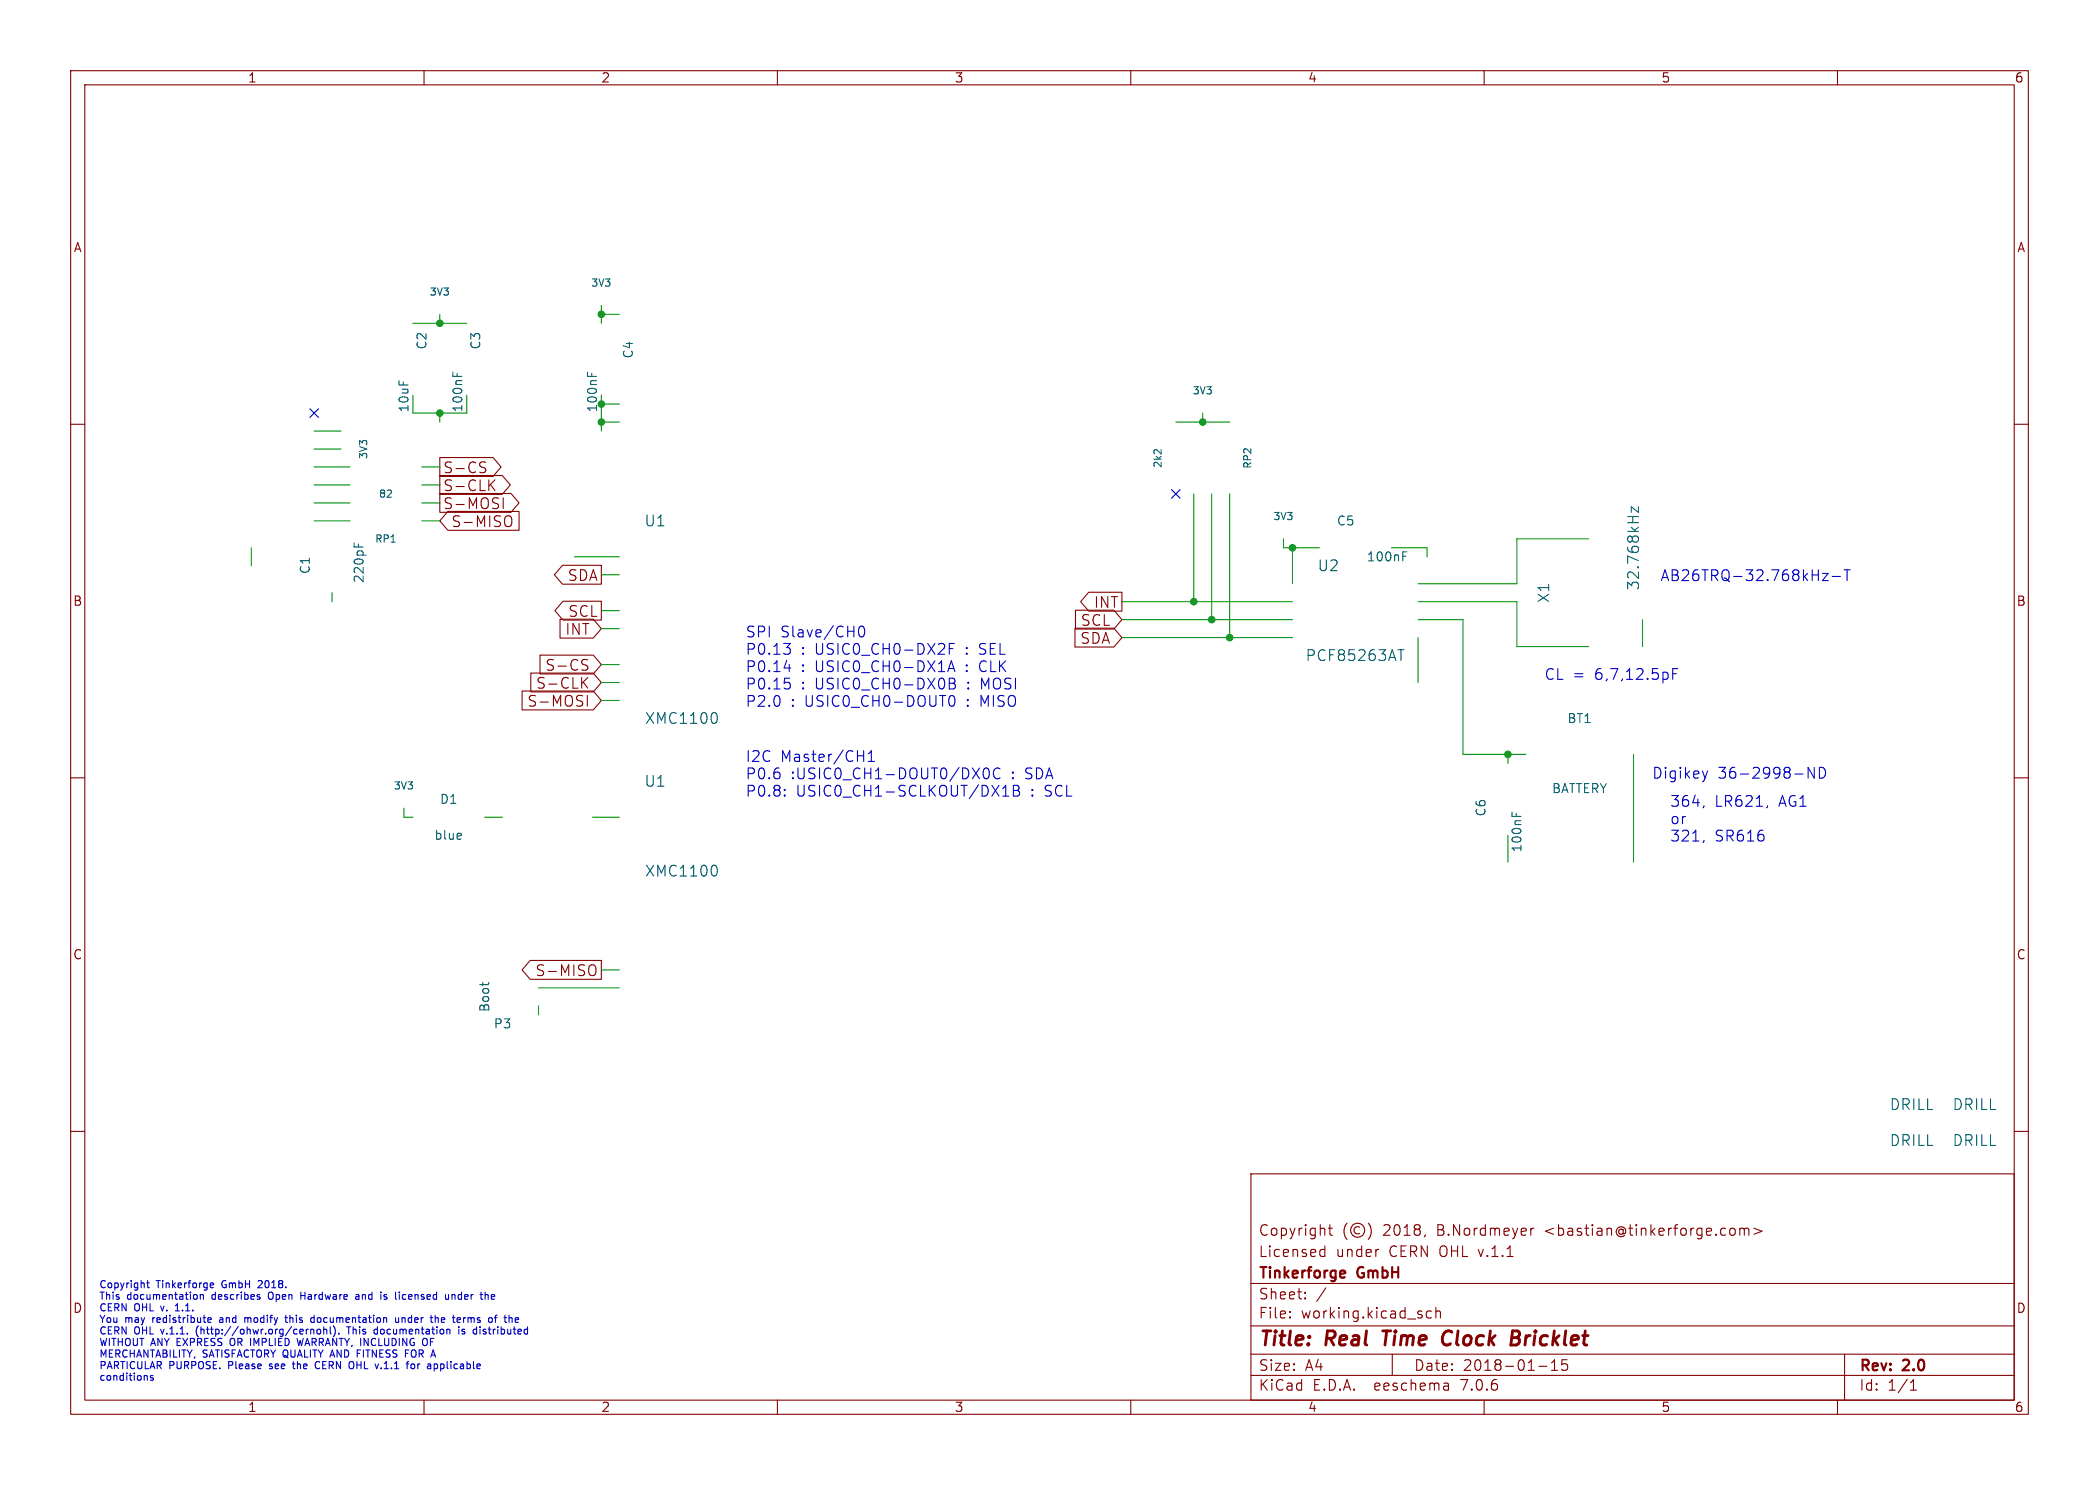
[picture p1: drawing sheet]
<svg xmlns="http://www.w3.org/2000/svg" width="297mm" height="210mm" viewBox="0 0 297 210" stroke-linecap="round" stroke-linejoin="round" font-family="sans-serif">
<g fill="none" stroke="#840000" stroke-width=".15">
<path d="M10 10h277v190h-277zM12 12h273v186h-273zM60 10v2M110 10v2M160 10v2M210 10v2M260 10v2M10 60h2M285 60h2M62.2 64.7h7.6l1.1 1.3-1.1 1.4h-7.6zM62.2 67.2h8.9l1.1 1.4-1.1 1.3h-8.9zM62.2 69.8h10.1l1.1 1.3-1.1 1.4h-10.1z"/>
<path d="M63.4 72.3h10v2.7h-10l-1.2-1.3zM68.2 66a.56 .56 0 0 1 .5 .4l-.1 .4h-.5M68.2 65.3l.5 .1M69.4 68.5l.6 .9M70 67.9l-.8 .8M71.2 70.4v1.5M71.8 72.9a.51 .51 0 0 1 .6 .5v.6a.51 .51 0 0 1-.6 .5M79.6 79.9h5.5v2.7h-5.5l-1.2-1.3zM73.9 97.7h10l1.2 1.4-1.2 1.3h-10zM75.1 95.2h8.8l1.2 1.3-1.2 1.4h-8.8zM76.4 92.6h7.5l1.2 1.4-1.2 1.3h-7.5zM79.2 87.6h4.7l1.2 1.3-1.2 1.3h-4.7z"/>
<path d="M79.7 85h5.4v2.7h-5.4l-1.2-1.3zM82.5 96.5l.7 .8M82.6 94a.56 .56 0 0 1 .6 .4l-.2 .3-.5 .1M82.6 93.3h.6M83.1 98.3v1.6M83.2 95.8l-.9 .9M152.1 88.8h5.5l1.1 1.4-1.1 1.3h-5.5zM152.2 86.3h5.4l1.1 1.3-1.1 1.4h-5.4zM154 83.8h4.7v2.6h-4.7l-1.1-1.3zM10 110h2M285 110h2M75 135.8h10.1v2.7h-10.1l-1.1-1.3z"/>
<path d="M83.7 136.4a.51 .51 0 0 1 .6 .5v.6a.51 .51 0 0 1-.6 .5M10 160h2M285 160h2M177 166h108v32h-108zM186.9 177.6l.1 .1 .5-.1M186.9 176.8l.1-.1 .5 .1M187.5 176.2v1.5M188 173.7h.5M188.2 173.2v1.3v.1l.3 .1M190.6 173a1.72 1.72 0 0 0 0 2.3M192.4 173.6a.52 .52 0 0 0-.8 .4 .52 .52 0 0 0 .8 .4M193.6 173a1.72 1.72 0 0 1 0 2.3"/>
<path d="M195 176.7h.1M201.7 174.6l-.2 .3M216.6 173.7v1M217 173.7l-.3 .1-.1 .2M245 173.7a.41 .41 0 0 1 .5 .3v.4a.41 .41 0 0 1-.5 .3M246.2 173.8a.37 .37 0 0 1 .6 .1M246.2 173.7v1M246.8 173.9l.2-.2 .4 .1 .1 .9M246.8 173.9v.8M248.2 173.7l1.1 .4-1.1 .5M60 198v2M110 198v2"/>
<path d="M160 198v2M177 194.5h108M177 191.5h108M177 187.5h108M177 181.5h108M182.5 186.3h.1l-.1 .1M182.5 186.3v.1M182.5 185.5v.1M182.5 185.5h.1l-.1 .1M184.7 183.6v.1M184.7 183.6h-.1l.1 .1M184.7 182.8v.1"/>
<path d="M184.7 182.8h-.1l.1 .1M187.6 182.1l-1.3 2M197 191.5v3M202.5 185.5l-.4-.1-.3 .3v.4l.2 .2 .1 .1 .4-.1M203.2 185.5a.37 .37 0 0 1 .6 .1v.8M203.2 184.9v1.5M204.9 195.7l.1 .9M205 196.5l-.2 .1M205 196h-.2M210 198v2M217.7 193.2h1.2M219.5 193.8h.9"/>
<path d="M219.5 192.7l.5-.4v1.5M221.7 192.3h-.7v.7l.2-.1h.5l.1 .3-.1 .5-.2 .1h-.3l-.2-.1M260 198v2M261 191.5v6.5M270.3 196.6h.9M270.3 195.5l.4-.4v1.5"/>
<circle cx="192.1" cy="174" r="1"/>
</g>
<path d="M195.6 188.2h1.2M196.2 188.2l-.2 2M204.1 189.7a.63 .63 0 0 0 1 .4M205.1 188.2a.88 .88 0 0 0-1 .9M214 188.2h.7a.49 .49 0 0 1 .3 .5 .49 .49 0 0 1-.4 .5l.2 .1a.58 .58 0 0 1-.3 .9" fill="none" stroke="#840000" stroke-width=".4"/>
<path d="M190.1 179.7l.2 .1v.2l-.7 .2M190.3 180.6l-.2 .1" fill="none" stroke="#840000" stroke-width=".3"/>
<g fill="none" stroke="#0000c2" stroke-width=".15">
<path d="M111 94.5h.9M111 95.9h.8M111.5 91.6l.3 .3v.3l-.3 .3M111.5 96.5l.3 .3v.3l-.3 .3M111.7 94v1M111.8 91l-.5 .6M121.6 88.7a.36 .36 0 0 1 .4-.2 .36 .36 0 0 1 .3 .3 .79 .79 0 0 1-.5 1.3 .93 .93 0 0 1-.2-1.4zM134.1 95l.5-1.5 .5 1.5M134.2 94.5h.8M134.3 91.7h.5M134.3 95.9l.7 .1a.36 .36 0 0 1 .1 .4 .36 .36 0 0 1-.3 .2 .41 .41 0 0 1 .4 .4 .41 .41 0 0 1-.3 .4h-.6zM134.3 96.6h.5"/>
<path d="M134.4 98.5a.36 .36 0 0 1 .4-.1 .36 .36 0 0 1 .2 .3 .79 .79 0 0 1-.4 1.2 .93 .93 0 0 1-.2-1.4zM135 91h-.7v1.5M236.7 95.3h.5M237.4 94.6h-.7v1.5M257.9 81.1h.8l-.8 1h.8M259.3 81.5h1.1M260.9 80.6h.9M261.4 80.6v1.5M111 112.4l.1 .1-.1 .1M111 112.4v.1v.1M111 111.6v.2M111 112.4v.2"/>
<path d="M111 111.6l.1 .1-.1 .1M111 111.6v.1v.1M121.3 106.9h.9M122.2 106.2v1.5M122.9 107.7h.8M122.9 106.6l.4-.4v1.5M139.3 108.8a.36 .36 0 0 1 .3-.2 .36 .36 0 0 1 .3 .3 .79 .79 0 0 1-.4 1.2 .93 .93 0 0 1-.2-1.3zM141.5 108.8a.61 .61 0 0 0-.8-.1 .61 .61 0 0 0-.1 .8 .57 .57 0 0 0 .3 .6 .57 .57 0 0 0 .6-.1M141.9 112.6h.8M141.9 111.5l.4-.4v1.5M143.4 111.1v1.5h.6a.41 .41 0 0 0 .3-.4 .41 .41 0 0 0-.4-.4M143.4 111.8h.5"/>
<path d="M143.9 111.1h.1a.36 .36 0 0 1 .2 .4 .36 .36 0 0 1-.3 .3M241.1 114l-.1 .2M241.1 118.9l-.1 .3M241.6 109l-.3 1M250.1 114l-.1 .2M256.7 108.5v1.5l-.9-1.5v1.5M257.4 108.5a.8 .8 0 0 1 .9 .5 .8 .8 0 0 1-.3 1h-.6zM20.7 194.5l.1 .2v.5M20.7 181.4h.4M20.9 181.1v.9l.2 .1M21.7 194.6l-.3-.1-.1 .2v.1l.4 .1v.2h-.4M24.8 185.4h.6"/>
<path d="M25 184.5l-.2 .2M27.6 183.1h.2l.1 .2v.4h-.3M27.8 187.9v.7M28.3 183.2l.2-.1h.2l.1 .6M28.3 183.1v.6M29.4 186.7l.5-.1-.1-.2-.2-.1-.2 .2 .1 .5h.3M29.7 181.6l.2-.2h.2l.1 .2v.1l-.5 .1M29.7 182l.2 .1h.3M31.1 186.7v.3M32.6 189.4v.7M34.6 186.3v.7M34.9 186.3l-.3 .1"/>
<path d="M36.6 181.1l-.1 .1M36.7 183.4l.1 .2-.1 .1M36.7 183.1h.1M37.1 181.5l-.6 .6h.6M38 182.9v.7M38.1 193.5l.1 .1M38.2 192.9v.3M40.3 186.3h.4M40.4 186v.9l.3 .1M41.4 192.9h.3M41.5 192.5v.9l.2 .2M42 189.3l.3 1 .2-.7 .2 .7"/>
<path d="M42.6 182.7v1M42.6 183.2h.5M44 186.8l.2 .2h.3M44 188v.7M44 188.1l.1-.1h.3v.7M44.5 186.4l-.3-.1-.2 .2M44.5 186v1M44.8 192.6a.5 .5 0 0 0-.2 .6 .5 .5 0 0 0 .6 .3M44.9 188h.3l.2 .2v.3l-.2 .2-.3-.1-.1-.1zM45.8 188.1l.2-.1h.2v.7M45.8 187.6v1.1M46.7 187.6v.9l.2 .2"/>
<path d="M47.2 187.5a1.19 1.19 0 0 1 0 1.5M47.9 188.6v.1M49.3 187.6v1.1M49.9 192.6a.72 .72 0 0 1 0 .9M50.4 183.1h.3l.1 .6M50.5 191.4h.4M50.8 183.3l-.3 .1-.2 .1 .2 .2h.3M53 188.6l.1 .1 .3-.1M53.4 188h-.3l-.1 .1M53.4 187.6v1.1M54.3 183.7h.4M54.7 183.1h-.2l-.2 .1 .1 .2 .3 .1"/>
<path d="M56 186.3v.7h.3l.1-.1M56.4 186.3v.7M56.5 182.7v.1M56.9 186.3v.7M57 183.1l-.1 .2 .1 .4M57 186.3l-.1 .1M57.4 191.4h.3M58.2 192.9h.3l.2 .2v.3l-.2 .2-.3-.1-.1-.1zM60.3 189.3a.72 .72 0 0 1 0 .9M61.4 192.9h.3l.2 .2-.1 .4h-.4M61.6 186.4l.1-.1 .3 .1v.6M61.6 186v1"/>
<path d="M63 183.1l.1 .6h.2h.2M63.5 183.1v.6M63.5 188l.2 .1v.6M64 183.1v.6M64.3 183.1h-.2l-.1 .1M64.9 187.6v.1M64.9 188v.7M65 186.3l.2 .3-.5 .1M65.1 187h-.1M65.4 188.6h.3M65.6 186.3v.7M65.6 186.4v.1"/>
<path d="M65.7 188h-.2l-.1 .1v.2l.3 .1M67.9 187.6v.1M67.9 188v.7M68.8 183.1l.3 .1v.5M69.6 183.1v.6M70 186.3h.3M70 183.3l-.5 .1M70.3 186l-.2 .1v.9M72.9 187h.4M72.9 186.4l.3-.1 .2 .3-.5 .1"/>
</g>
<g fill="none" stroke="#009600" stroke-width=".15">
<path d="M58.4 45.7h7.6M58.4 58.4h7.6M62.2 44.5v1.2M62.2 58.4v1.3M85.1 43.2v2.5M85.1 59.7h2.5M85.1 44.5h2.5M87.6 57.2h-2.5v3.8M166.4 59.7h7.6M170.2 58.4v1.3M35.6 77.5v2.5M44.4 68.6h5.1"/>
<path d="M44.4 71.1h5.1M44.4 66h5.1M44.4 63.5h3.9M44.4 61h3.9M44.4 73.7h5.1M59.7 68.6h2.5M59.7 71.1h2.5M59.7 66h2.5M59.7 73.7h2.5M81.3 78.7h6.3M168.9 69.9v15.2M171.4 69.9v17.7"/>
<path d="M174 69.9v20.3M181.6 76.2v1.3h5.1M182.9 77.5v5.1M196.8 77.5h5.1v1.2M224.8 76.2h-10.2v6.4h-13.9M47 83.8v1.3M85.1 88.9h2.5M85.1 81.3h2.5M85.1 86.4h2.5M85.1 94h2.5M85.1 96.5h2.5M85.1 99.1h2.5"/>
<path d="M158.7 87.6h24.2M158.7 85.1h24.2M158.7 90.2h24.2M200.7 85.1h13.9v6.3h10.2M200.7 87.6h6.3v19.1h8.9M200.7 90.2v6.3M232.4 87.6v3.8M57.1 114.3v1.3h1.3M68.6 115.6h2.5M83.8 115.6h3.8M213.4 106.7v1.3M213.4 118.1v3.8"/>
<path d="M231.1 106.7v15.2M76.2 139.7h11.4M85.1 137.2h2.5M76.2 142.2v1.3"/>
</g>
<path d="M43.8 57.8l1.3 1.2M45.1 57.8l-1.3 1.2M165.8 69.2l1.2 1.3M167 69.2l-1.2 1.3" fill="none" stroke="#000084" stroke-width=".15"/>
<g fill="none" stroke="#006464" stroke-width=".15">
<path d="M64.1 52.6v.6M64.7 52.8v.4M83.1 52.6v.6M83.7 52.8v.4M50.1 76.8v.6M50.7 76.9v.5M198.5 78.7h.4M198.5 78h.6M231.8 71.7v.8l-1-.8v.8M197.8 91.9h.9M198.2 91.9v1.5M65.2 117.9l.1 .2-.6 .2"/>
<path d="M101.3 100.8a1.14 1.14 0 0 1 0 1.4M213.9 114.9v.6M214.5 115v.5M68.3 138.9v.5M69.2 138.9v.2M101.3 122.4a1.14 1.14 0 0 1 0 1.4"/>
</g>
<g fill="#009600" stroke="#009600" stroke-width=".15">
<circle cx="213.4" cy="106.7" r=".46"/>
<circle cx="85.1" cy="59.7" r=".46"/>
<circle cx="62.2" cy="45.7" r=".46"/>
<circle cx="62.2" cy="58.4" r=".46"/>
<circle cx="85.1" cy="57.2" r=".46"/>
<circle cx="85.1" cy="44.5" r=".46"/>
<circle cx="174" cy="90.2" r=".46"/>
<circle cx="168.9" cy="85.1" r=".46"/>
<circle cx="171.4" cy="87.6" r=".46"/>
<circle cx="170.2" cy="59.7" r=".46"/>
<circle cx="182.9" cy="77.5" r=".46"/>
</g>
<g font-size="2.8" fill="#840000">
<text x="178" y="190.9">Title:</text>
<text x="187.7" y="190.9">Real</text>
<text x="196.6" y="190.9">Time</text>
<text x="205.7" y="190.9">Clock</text>
<text x="216.2" y="190.9">Bricklet</text>
</g>
<g font-size="2.1" fill="#840000">
<text x="62.6" y="67.1">S-CS</text>
<text x="62.6" y="69.7">S-CLK</text>
<text x="62.6" y="72.2">S-MOSI</text>
<text x="63.8" y="74.8">S-MISO</text>
<text x="80.3" y="82.4">SDA</text>
<text x="79.9" y="90">INT</text>
<text x="80.3" y="87.5">SCL</text>
<text x="152.9" y="88.7">SCL</text>
<text x="154.7" y="86.2">INT</text>
<text x="77.1" y="95.1">S-CS</text>
<text x="152.8" y="91.3">SDA</text>
<text x="74.6" y="100.2">S-MOSI</text>
<text x="75.8" y="97.6">S-CLK</text>
<text x="75.7" y="138.3">S-MISO</text>
<text x="178" y="178">Licensed</text>
<text x="178" y="175">Copyright</text>
<text x="189" y="178">under</text>
<text x="195.7" y="175">2018,</text>
<text x="196.6" y="178">CERN OHL v.1.1</text>
<text x="203.5" y="175">B.Nordmeyer</text>
<text x="218.8" y="175">&lt;bastian@tinkerforge.com&gt;</text>
<text x="178" y="184">Sheet:</text>
<text x="178" y="181.2">Tinkerforge</text>
<text x="192.2" y="181.2">GmbH</text>
<text x="178" y="186.7">File:</text>
<text x="184.1" y="186.7">working.kicad_sch</text>
<text x="178" y="196.9">KiCad</text>
<text x="178" y="194.1">Size:</text>
<text x="184.7" y="194.1">A4</text>
<text x="185.7" y="196.9">E.D.A.</text>
<text x="194.6" y="196.9">eeschema</text>
<text x="200" y="194.1">Date:</text>
<text x="207" y="196.9">7.0.6</text>
<text x="207" y="194.1">2018-01-15</text>
<text x="263" y="194.3">Rev:</text>
<text x="263" y="196.9">Id:</text>
<text x="267.1" y="196.9">1/1</text>
<text x="269.4" y="194.3">2.0</text>
</g>
<g font-size="2.1" fill="#006464">
<text x="91.1" y="74.7">U1</text>
<text x="186.4" y="81">U2</text>
<text x="232.1" y="83.6" transform="rotate(-90 232.1 83.6)">32.768kHz</text>
<text x="219.4" y="85.3" transform="rotate(-90 219.4 85.3)">X1</text>
<text x="184.7" y="93.7">PCF85263AT</text>
<text x="91.2" y="102.6">XMC1100</text>
<text x="91.1" y="111.5">U1</text>
<text x="91.2" y="124.2">XMC1100</text>
<text x="267.3" y="157.2">DRILL</text>
<text x="276.2" y="157.2">DRILL</text>
<text x="267.3" y="162.3">DRILL</text>
<text x="276.2" y="162.3">DRILL</text>
</g>
<g font-size="2.1" fill="#0000c2">
<text x="235" y="82.3">AB26TRQ-32.768kHz-T</text>
<text x="105.4" y="90.3">SPI</text>
<text x="105.4" y="92.7">P0.13</text>
<text x="105.4" y="95.2">P0.14</text>
<text x="110.4" y="90.3">Slave/CH0</text>
<text x="113.3" y="92.7">: USIC0_CH0-DX2F</text>
<text x="113.3" y="95.2">: USIC0_CH0-DX1A</text>
<text x="136.8" y="92.7">: SEL</text>
<text x="136.8" y="95.2">: CLK</text>
<text x="105.4" y="97.6">P0.15</text>
<text x="105.4" y="100.1">P2.0</text>
<text x="111.9" y="100.1">: USIC0_CH0-DOUT0</text>
<text x="113.3" y="97.6">: USIC0_CH0-DX0B</text>
<text x="136.9" y="100.1">: MISO</text>
<text x="137" y="97.6">: MOSI</text>
<text x="218.4" y="96.3">CL =</text>
<text x="225.7" y="96.3">6,7,12.5pF</text>
<text x="105.4" y="107.9">I2C</text>
<text x="110.4" y="107.9">Master/CH1</text>
<text x="105.4" y="110.3">P0.6</text>
<text x="105.4" y="112.8">P0.8:</text>
<text x="111.9" y="110.3">:USIC0_CH1-DOUT0/DX0C</text>
<text x="112.6" y="112.8">USIC0_CH1-SCLKOUT/DX1B</text>
<text x="143.2" y="110.3">: SDA</text>
<text x="145.9" y="112.8">: SCL</text>
<text x="233.7" y="110.2">Digikey</text>
<text x="243" y="110.2">36-2998-ND</text>
<text x="236.2" y="114.2">364,</text>
<text x="236.2" y="116.7">or</text>
<text x="236.2" y="119.1">321,</text>
<text x="242.6" y="114.2">LR621,</text>
<text x="242.6" y="119.1">SR616</text>
<text x="251.8" y="114.2">AG1</text>
</g>
<g font-size="1.8" fill="#840000">
<text x="35" y="11.9">1</text>
<text x="85" y="11.9">2</text>
<text x="135" y="11.9">3</text>
<text x="185" y="11.9">4</text>
<text x="235" y="11.9">5</text>
<text x="285" y="11.9">6</text>
<text x="10.3" y="35.9">A</text>
<text x="285.3" y="35.9">A</text>
<text x="10.3" y="85.9">B</text>
<text x="285.3" y="85.9">B</text>
<text x="10.3" y="135.9">C</text>
<text x="285.3" y="135.9">C</text>
<text x="10.3" y="185.9">D</text>
<text x="285.3" y="185.9">D</text>
<text x="35" y="199.9">1</text>
<text x="85" y="199.9">2</text>
<text x="135" y="199.9">3</text>
<text x="185" y="199.9">4</text>
<text x="235" y="199.9">5</text>
<text x="285" y="199.9">6</text>
</g>
<g font-size="1.8" fill="#006464">
<text x="60.6" y="49.5" transform="rotate(-90 60.6 49.5)">C2</text>
<text x="68.2" y="49.5" transform="rotate(-90 68.2 49.5)">C3</text>
<text x="89.8" y="50.8" transform="rotate(-90 89.8 50.8)">C4</text>
<text x="58" y="58.4" transform="rotate(-90 58 58.4)">10uF</text>
<text x="65.6" y="58.4" transform="rotate(-90 65.6 58.4)">100nF</text>
<text x="84.7" y="58.4" transform="rotate(-90 84.7 58.4)">100nF</text>
<text x="189.1" y="74.5">C5</text>
<text x="44" y="81.3" transform="rotate(-90 44 81.3)">C1</text>
<text x="51.7" y="82.5" transform="rotate(-90 51.7 82.5)">220pF</text>
<text x="193.3" y="79.6">100nF</text>
<text x="221.7" y="102.5">BT1</text>
<text x="62.2" y="113.9">D1</text>
<text x="219.5" y="112.4">BATTERY</text>
<text x="61.4" y="119">blue</text>
<text x="210.4" y="115.6" transform="rotate(-90 210.4 115.6)">C6</text>
<text x="215.5" y="120.6" transform="rotate(-90 215.5 120.6)">100nF</text>
<text x="69.4" y="143.2" transform="rotate(-90 69.4 143.2)">Boot</text>
<text x="69.8" y="145.6">P3</text>
</g>
<g font-size="1.4" fill="#006464">
<text x="83.6" y="40.7">3V3</text>
<text x="60.7" y="42">3V3</text>
<text x="168.6" y="56">3V3</text>
<text x="52.2" y="65" transform="rotate(-90 52.2 65)">3V3</text>
<text x="53.5" y="70.6">82</text>
<text x="164.6" y="66.3" transform="rotate(-90 164.6 66.3)">2k2</text>
<text x="177.3" y="66.4" transform="rotate(-90 177.3 66.4)">RP2</text>
<text x="53" y="76.9">RP1</text>
<text x="180.1" y="73.8">3V3</text>
<text x="55.6" y="111.9">3V3</text>
</g>
<g font-size="1.4" fill="#0000c2">
<text x="14" y="182.2">Copyright</text>
<text x="14" y="183.9">This</text>
<text x="14" y="185.5">CERN</text>
<text x="18" y="183.9">documentation</text>
<text x="19" y="185.5">OHL</text>
<text x="22.2" y="182.2">Tinkerforge</text>
<text x="23" y="185.5">v.</text>
<text x="25.3" y="185.5">1.1.</text>
<text x="30.2" y="183.9">describes</text>
<text x="31.6" y="182.2">GmbH</text>
<text x="37" y="182.2">2018.</text>
<text x="38.4" y="183.9">Open</text>
<text x="43.2" y="183.9">Hardware</text>
<text x="51.3" y="183.9">and</text>
<text x="55.1" y="183.9">is</text>
<text x="57.4" y="183.9">licensed</text>
<text x="64.7" y="183.9">under</text>
<text x="70" y="183.9">the</text>
<text x="14" y="187.2">You</text>
<text x="14" y="188.8">CERN</text>
<text x="14" y="190.4">WITHOUT ANY EXPRESS</text>
<text x="17.7" y="187.2">may</text>
<text x="19" y="188.8">OHL</text>
<text x="21.8" y="187.2">redistribute</text>
<text x="23" y="188.8">v.1.1.</text>
<text x="28.2" y="188.8">(http://ohwr.org/cernohl).</text>
<text x="31.5" y="187.2">and</text>
<text x="33" y="190.4">OR IMPLIED</text>
<text x="35.3" y="187.2">modify</text>
<text x="41.4" y="187.2">this</text>
<text x="43.1" y="190.4">WARRANTY, INCLUDING</text>
<text x="45.2" y="187.2">documentation</text>
<text x="49.9" y="188.8">This</text>
<text x="53.9" y="188.8">documentation</text>
<text x="57.4" y="187.2">under</text>
<text x="61.3" y="190.4">OF</text>
<text x="62.7" y="187.2">the</text>
<text x="66.1" y="187.2">terms</text>
<text x="66.1" y="188.8">is</text>
<text x="68.4" y="188.8">distributed</text>
<text x="71.4" y="187.2">of</text>
<text x="14" y="192.1">MERCHANTABILITY,</text>
<text x="14" y="193.7">PARTICULAR</text>
<text x="14" y="195.3">conditions</text>
<text x="23.9" y="193.7">PURPOSE.</text>
<text x="28.7" y="192.1">SATISFACTORY QUALITY AND</text>
<text x="32.5" y="193.7">Please</text>
<text x="38.6" y="193.7">see</text>
<text x="42.2" y="193.7">the</text>
<text x="45.6" y="193.7">CERN</text>
<text x="50.6" y="193.7">OHL</text>
<text x="51.2" y="192.1">FITNESS</text>
<text x="54.6" y="193.7">v.1.1</text>
<text x="58.3" y="192.1">FOR</text>
<text x="59.3" y="193.7">for</text>
<text x="62.5" y="193.7">applicable</text>
</g>
</svg>
